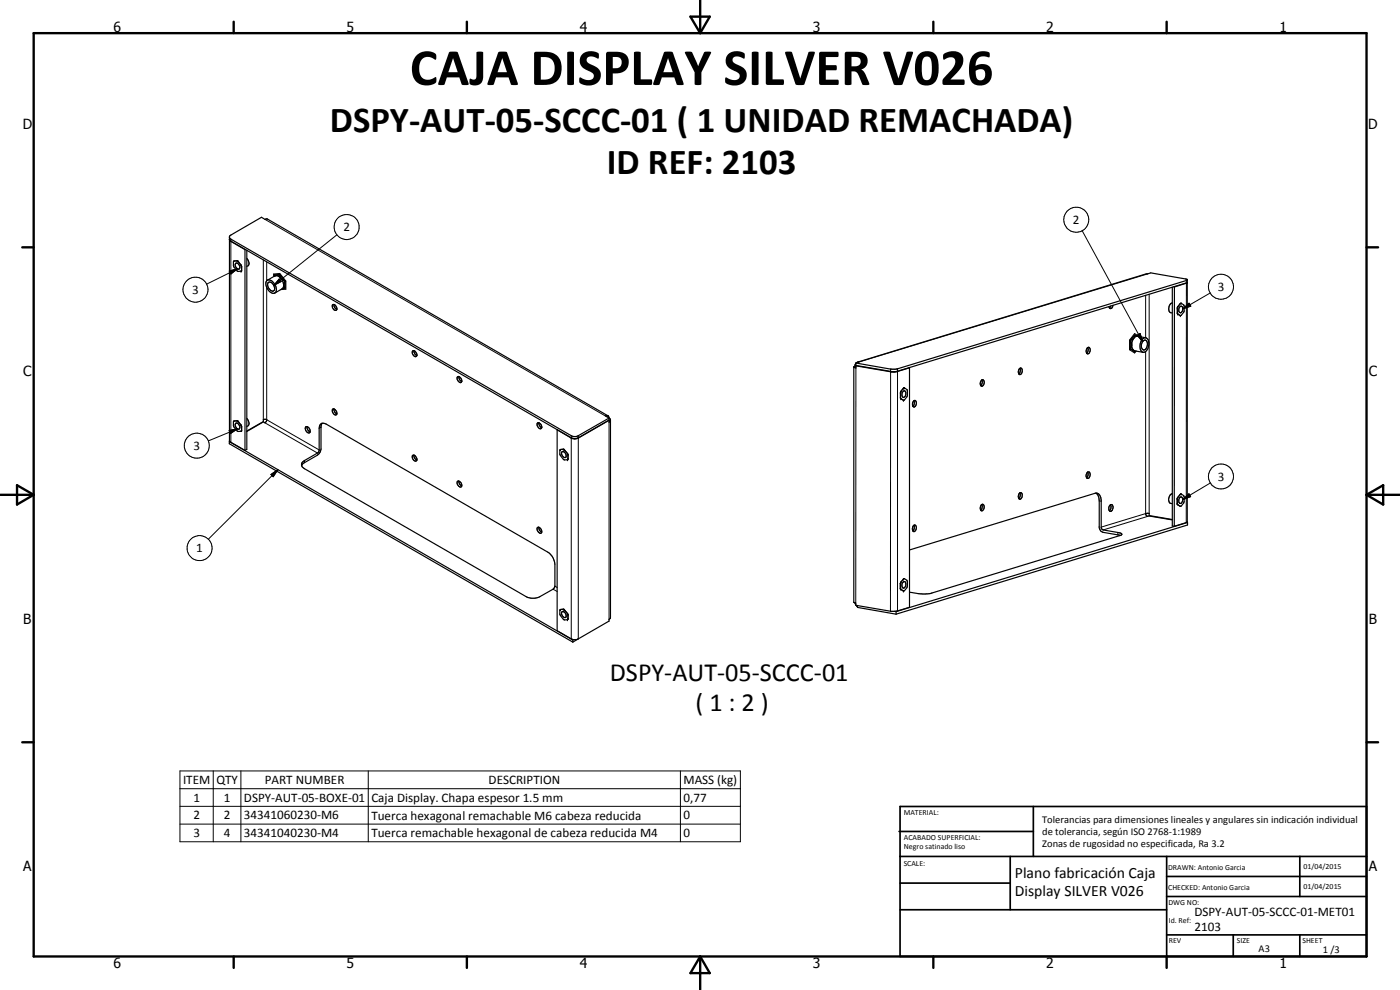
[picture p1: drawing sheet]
<svg xmlns="http://www.w3.org/2000/svg" width="420mm" height="297mm" viewBox="0 0 420 297" stroke-linecap="round" stroke-linejoin="round" font-family="sans-serif">
<g fill="none" stroke="#000" stroke-width=".35">
<path d="M68.9 71.3l.4 .5 102.4 59.1h1.6l9.5-5.5M70.2 78.3l-.1 .2a2.7 2.7 0 0 0 1.2 2.9h1M70.2 78.3h.1M70.6 79.1a.82 .82 0 0 1 1.3 .7v.8a.88 .88 0 0 1-.9-.1 .88 .88 0 0 1-.4-.8zM71.2 78.2l.2 .2M71.2 78.2l.1 .1M71.2 78.2l-1 .1M71.4 78.3v.1M71.4 78.4l.9 1.1M72.3 79.5l.2 .4M72.5 79.9l-.2 1.5M73.5 74.9l-4.2-2.5-.4-.5 .4 .4 102.1 59.1 1.1 .2 1.1-.2 9.2-5.4v-.6"/>
<path d="M73.5 74.9v60.2M73.6 74.8l-.1 .1M74.1 75.1v59.7l-.6 .3M74.1 77.5a1.92 1.92 0 0 1 .4 2.3l-.4 .1M72.5 81.2l-.2 .2M72.5 81.2h.1M80 84.2a1.49 1.49 0 0 1 2.3 .9 1.88 1.88 0 0 1 0 2.9 2.78 2.78 0 0 1-2.3-3.8zM80.3 84.1l2.2-1.3a2.57 2.57 0 0 1 2.6 3.1l-.3 .6-2.3 1.4M80.5 84.8a1.66 1.66 0 0 1 1.8 2.2 1.19 1.19 0 0 1-1.8-.9l-.2-.7zM82.4 82.5l1.6-.1 1.5 2v2.1h-.1M82.4 82.5v.1M82.4 82.5l-.2 .4"/>
<path d="M82.4 82.5l.1 .1M82.5 82.6h.1M83.8 82.4h.1M83.8 82.4l.2 .1M83.8 82.4l-1.3 .2M83.9 82.4l-1.5 .1M83.9 82.4l.1 .1M84 82.5a1.77 1.77 0 0 0 1.4 1.8M84 82.5h.1M84 82.5l1.4 1.7M85.4 86.5l-.9 .2M85.4 84.3l.1 .2"/>
<path d="M85.4 84.2l.1 .3M85.4 84.2v.1M85.5 84.5l-.1 .2a1.27 1.27 0 0 0 .1 1.7l-.1 .1M99.8 91.5a1.05 1.05 0 0 1 1.3 1.1 .62 .62 0 0 1-.7 .5 .62 .62 0 0 1-.5-.6zM100.2 91.4a1.44 1.44 0 0 0 .9 1.4M333.4 91.8l-.5 .6M334 91.6a.65 .65 0 0 1-.4 .9 .65 .65 0 0 1-.8-.5M351.8 86.1v71.7l.6 .1M351.8 90.9a1.7 1.7 0 0 0-.4 3h.4M352.2 86l.3 .1M352.5 86.1l-.1 71.8M353.3 93.9l.2 .3"/>
<path d="M353.5 92v2.2M353.5 92l-.2 .5M354.1 92.1l.3-.2a1.09 1.09 0 0 1 .6 1 1.09 1.09 0 0 1-.8 1l-.4-.5v-.7zM354.2 91.1l-.7 .9M354.2 91.1h.1M354.4 91l.8 .5 .2 .3a2.55 2.55 0 0 1-.9 2.8l-.3 .1-.7-.5M354.4 91l-.2 .1M356.3 84.9l-3.8 1.2M356.3 84l-86.9 26.7h-2.1l-10.4-1.8M356.3 84.8l-86.9 26.6-1.9 .1-10.6-1.9v-.7M123.8 105.4a.99 .99 0 0 1 1.1 .4 .99 .99 0 0 1-.1 1.2 1.34 1.34 0 0 1-1-1.6zM124.2 105.2a1.44 1.44 0 0 0 .9 1.5"/>
<path d="M137.2 113.2a1.02 1.02 0 0 1 1.2 .2 1.02 1.02 0 0 1 .2 1.1 .78 .78 0 0 1-.9 .2 .78 .78 0 0 1-.5-.8zM137.7 113l.3 1 .6 .5M256.2 110.1v70.6l.6 .3v.6l10.7 1.8 1.9-.1 3.6-1.1v-71.8M256.6 109.9l.3 .1M256.6 109.9l-.4 .2M256.9 109.8l11.2 1.8 1.3-.1 3.6-1.1M256.9 109.8v.6l-.7-.3M256.9 109l-.3 .9M257.1 109.7l-.2 .1M257.3 108.7l86.7-26.5 1.3-.3 11 1.9v72.8l-3.9 1.3M257.3 108.7l.5-.1-.9 .3M257.3 108.7l-.3 .2"/>
<path d="M270.2 119.3l.1 .2M270.2 119.4l.2 .2M270.3 119.5l.1 .1M270.4 117.4l-.2 .5M270.4 117.4l-.2 2M271 117.4l.3-.1a1.11 1.11 0 0 1 .5 1 1.11 1.11 0 0 1-.7 1 1.2 1.2 0 0 1-.1-1.9zM271.1 116.5l-.7 .9M271.2 116.4h.1M271.2 116.4l-.1 .1M271.4 116.4l.8 .5 .1 .3a2.61 2.61 0 0 1-1 2.9l-.9-.5M271.4 116.4h-.1M271.4 116.4l-.3 .1"/>
<path d="M272.7 110.4h.3M294.6 114a.69 .69 0 0 1 .8 .3 .69 .69 0 0 1-.1 .9l-.5 .7h-.2a1.17 1.17 0 0 1 0-1.9zM294.6 114a1.35 1.35 0 0 1-.3 1.7M306 110.6l.3-.2a1.01 1.01 0 0 1 .5 1.1 1.01 1.01 0 0 1-1 .8 1.49 1.49 0 0 1 .2-1.7zM306.1 110.5l.1 .6-.4 1.1M326.3 104.4l.3-.2a1.07 1.07 0 0 1 .6 1.1 1.07 1.07 0 0 1-.9 .9 1.27 1.27 0 0 1 0-1.8zM326.4 104.3a1.32 1.32 0 0 1-.3 1.7M339.2 104.5l.1 .2M339.2 104.5h.1M339.2 102.3l.4 1 .2 1.1 .3 .6M339.2 102.3v2.2M339.3 104.7l1.3 .8"/>
<path d="M339.3 104.7h.1M339.3 102.1l-.1 .2M339.3 104.7l.8 .4M340.1 105.1l.3 .1M340.4 100.6l-1.1 1.5M340.4 100.6l-.1 .8a3.2 3.2 0 0 0-.6 2.4l-.5 .7M340.4 105.3l.1 .2M340.4 105.2l2.7 .5M340.6 100.6h.1M340.7 100.6l-.2-.1-1.3 1.7v2.5l1.4 .8M340.7 100.6h-.3M340.7 100.6l.8 .3"/>
<path d="M340.9 105.3l-.3 .2M343.1 102.3a.82 .82 0 0 1 1 0 .82 .82 0 0 1 .3 1 1.53 1.53 0 0 1-1.3 1.6 1.88 1.88 0 0 1 0-2.6zM343.8 101.3l-2.6-.4-1.9 1.2M343.9 101.3a2.65 2.65 0 0 1 0 4.2l-.9 .2M343.9 101.3a2.56 2.56 0 0 0-1.7 3.5l.8 .9M68.8 132.5v.6l103.1 59.6M68.8 132.5l103.1 59.5M68.9 132.4l4.6 2.7M68.9 132.4l-.1 .1M70.2 126.3l-.1 .2a2.7 2.7 0 0 0 1.2 2.9h1M70.2 126.3h.1M70.6 127.1l.2-.1a1.04 1.04 0 0 1 1 .6 1.04 1.04 0 0 1-.2 1.2 1.38 1.38 0 0 1-1-1.7z"/>
<path d="M71.2 126.2l-1 .1M71.2 126.2l.1 .1M71.2 126.2l.2 .2M71.4 126.3v.1M71.4 126.4l.9 1.2M72.3 127.6l.2 .3M72.5 129.2v.1M72.5 129.3l-.2 .1M72.5 127.9v1.3M72.5 129.2l-.2 .2M72.5 129.2h.1M74.1 129.3l4.9-2.8 .2-.6h.8l-.5 1-.4-.3-5 2.9"/>
<path d="M74.1 125.5a1.5 1.5 0 0 1 0 2.5M91.8 128.1a1.11 1.11 0 0 1 1.1 .5 1.11 1.11 0 0 1-.2 1.3 1.33 1.33 0 0 1-.9-1.8zM92.1 128a1.57 1.57 0 0 0 .9 1.6M96.2 127.3l.4-.3 1.3 .3 66.5 38.4a4.6 4.6 0 0 1 2.1 3.6l-.1 6.9-.4 .6-3.9 2.2a4.5 4.5 0 0 1-4.3 0l-66.4-38.4a1.28 1.28 0 0 1-.9-1.2 1.28 1.28 0 0 1 .9-1.2l4.3-2.6 .1-7.1zM96.7 127l-.4 .9v6.8l-.1 .8-.9 1.1-4.2 2.3-.6 .8M99.8 122.9l.1-.2a1.07 1.07 0 0 1 1 .6 1.07 1.07 0 0 1-.1 1.2 1.28 1.28 0 0 1-1-1.6zM100.2 122.7a1.44 1.44 0 0 0 .9 1.5M123.8 136.7a1.09 1.09 0 0 1 1.3 1.3 .78 .78 0 0 1-.9 .2 .78 .78 0 0 1-.4-.7zM124.2 136.6a1.44 1.44 0 0 0 .9 1.4M161.2 127a1.01 1.01 0 0 1 1.2 .4 1.01 1.01 0 0 1-.1 1.3 1.27 1.27 0 0 1-1.1-1.7zM161.7 126.9l.2 .7 .7 .7M167.2 128.9v60.3l4.2 2.5a2.33 2.33 0 0 0 2.2 0"/>
<path d="M167.2 128.9h.1M168.6 135.6a1.06 1.06 0 0 1 1.2 .5 1.06 1.06 0 0 1-.1 1.2 1.23 1.23 0 0 1-1.1-1.7zM169.1 134.8l-1 .2a2.61 2.61 0 0 0 1.3 3l.9-.1M169.1 134.8l.3 .2M169.4 135l.9 1.1M170.3 136.1l.2 .4M170.5 137.7l-.2 .2M170.5 136.5v1.2M181.7 124.8a.68 .68 0 0 1 .8-.1 .68 .68 0 0 1 .3 .7zM182.4 124.8l-102.1-59.1-.8 .1-1-.6-9.6 5.8v61.4M182.7 126.1h.1M182.8 126.1l-9.7 5.5-1.7-.2-4.2-2.5"/>
<path d="M182.8 125.4l.4 .6v59.3l-.4 .5v.6l-9.2 5.3M182.8 126.1v.6l.4-.6M274.2 120.3a.69 .69 0 0 1 .8 .2 .69 .69 0 0 1-.1 .9 .56 .56 0 0 1-.4 .7 .56 .56 0 0 1-.7-.6l.1-.7zM274.3 120.3l.1 .7-.4 .9M137.2 144.5a1.01 1.01 0 0 1 1.2 .4 1.01 1.01 0 0 1-.1 1.2 1.27 1.27 0 0 1-1.1-1.6zM137.7 144.4a1.26 1.26 0 0 0 .9 1.4M161.2 158.4a1.02 1.02 0 0 1 1.2 .2 1.02 1.02 0 0 1 .2 1.1l-.2 .2a1.14 1.14 0 0 1-1.2-1.5zM161.7 158.2v.2a1.5 1.5 0 0 0 .9 1.3M274.2 157.6l.3-.1a1.02 1.02 0 0 1 .5 1.1 1.02 1.02 0 0 1-.9 .8 1.36 1.36 0 0 1 .1-1.8zM274.3 157.6a1.53 1.53 0 0 1-.3 1.7M294.5 151.4l.3-.1a1.02 1.02 0 0 1 .5 1.1 1.02 1.02 0 0 1-.9 .8 1.42 1.42 0 0 1 .1-1.8zM294.6 151.4l.2 .5-.5 1.2"/>
<path d="M305.8 148.1l.6-.3a1.03 1.03 0 0 1 .4 1.2 1.03 1.03 0 0 1-1 .7l-.2-.7zM306 147.9l.2 .8-.4 .9M326.2 141.9l.6-.3a1.04 1.04 0 0 1 .4 1.1 1.04 1.04 0 0 1-1 .8l-.2-.5zM326.4 141.6l.1 .9-.4 .9M328.9 148a2.62 2.62 0 0 1 1 2.3v8.1l.3 .7 .9 .6 5.1 1M333 151.7l.3-.3a.97 .97 0 0 1 .8 .8 .97 .97 0 0 1-.4 1 .51 .51 0 0 1-.6 .2 .51 .51 0 0 1-.3-.6zM333.3 151.4a1.65 1.65 0 0 1-.4 1.8M351.8 155.9l-6.9-1.2v-.6h-1.1l.2 .5 .4 .3 .4-.1 7 1.2M351.8 148.2a1.7 1.7 0 0 0-.4 2.8l.4 .1M353.3 151.1l.2 .3M353.4 151.4h.1M353.4 149.3v2.1"/>
<path d="M353.4 151.4l.8 .5M353.4 149.3h.1M353.5 149.3l-.2 .4M354.1 149.3l.4-.2a1.25 1.25 0 0 1 0 1.9h-.4l-.3-.4v-.7zM354.2 151.9h.1M354.2 148.3h.1M354.2 148.3l-.7 1M354.4 148.3l.8 .4 .2 .4a2.53 2.53 0 0 1-1.2 2.8M354.4 148.3h-.2M356.2 156.8h.2M356.4 156.8v.7l-87.5 26.8M356.4 156.8l-87.5 26.7"/>
<path d="M270.2 176.7h.1M270.4 174.7l-.2 .4M270.4 174.7l-.2 .3 .1 1.7M270.9 174.8l.6-.3a1.07 1.07 0 0 1 .3 1.1 1.07 1.07 0 0 1-.8 .8 1.3 1.3 0 0 1-.1-1.6zM271.1 173.7l-.7 1M271.3 173.7h-.2M271.4 173.6l.8 .5 .1 .4a2.61 2.61 0 0 1-1 2.8l-1-.6M271.4 173.6l-.1 .1M273 165l55.7-17a1.66 1.66 0 0 1 1.8 2v8.5l.6 .5 5.1 .9 .5 .4-.2 .3-57.4 17.5-2.9 .1-3.2-.5M168.6 183.6a1.06 1.06 0 0 1 1.2 .5 1.06 1.06 0 0 1-.1 1.2 1.2 1.2 0 0 1-1.1-1.7zM169.1 182.8l-1 .2a2.61 2.61 0 0 0 1.3 3l.9-.1M169.1 182.8l.3 .2"/>
<path d="M169.4 183l.9 1.1M170.3 184.1l.2 .4M170.5 184.5v1.2M170.5 185.7l-.2 .2M171.9 192v.7M172.1 191.9l-.2 .1M173.6 191.7l-1.7 1M256.6 180.9l.2 .6M256.9 181.6l.4 .4M257.3 181.7v.5l11.6 2.1M268.4 183.4l.5 .1M268.9 183.5v.8"/>
</g>
<g fill="none" stroke="#000" stroke-width=".3">
<path d="M69.3 71.8v.5M69.4 72.4l-.1 60.3M79 78v47.9M79.5 65.8l102.2 59M80 78.6v5.6M101.1 70.4l-18.9 15.2M324.8 69.2l18.1 33.3M68.8 81.3l2.5-.7-2 1.6zM71.3 80.6l-9.3 4.7M80 86.2v39.7l15.8 9.1M82.1 83v-.8l1.9-.2 1.8 2.3v2.5l-1.6 .1M83.8 83.7l.6 .8-2.2 1.1z"/>
<path d="M343.8 88.6v12.7M344.5 82.2l-86.7 26.4M344.9 88.3v65.8M355 92.7l1.9-1.7 .5 .9zM355.8 85h.3l-.1 71.8M356.1 84.2v.7M363.2 87.9l-8.2 4.8M256.9 110.4l-.1 70.6M256.9 110.1l-.5 .1M257.2 108.8h.1M267.3 110.7v.7M267.5 111.5h-.2l-.1 71.9"/>
<path d="M269.1 111.4l.3 .1v71.8M269.4 110.7v.7M341.3 100.6l.9-.5 .7 2.4zM342 101l-1.5-.9-1.5 1.9v2.9l1.5 1 .5-.6M343.8 105.5v48.6l-13.3 4.1M68.8 129.2l2.5-.5-2.1 1.4zM71.3 128.7l-8.8 3.6M79.5 126.9l15.8 9M91.4 138.2v.6M96.3 128.2l-.5 .3M171.4 130.7v.7M171.5 131.4l-.1 60.3"/>
<path d="M173.6 130.7v61M182.2 124.7v.4M182.8 126.7v59.1M182.8 126l.4 .3M81.3 142.4l2.1-1.5-1.4 2.1zM83.4 140.9l-20.9 20.9M329.9 150.3l.6 .1M335.5 159.8v.7M344.4 154.9l-13.3 4.1M355 149.9l1.8-1.7 .5 .8zM363.3 144.9l-8.3 5M166 176.8l1.2 .7"/>
<path d="M166.5 175.9l.7 .4M257.1 181.7v.2M54 231.3h168.2v21.3h-168.2zM54 236.6h168.2M64 231.3v21.3M72.3 231.3v21.3M110.5 231.3v21.3M204.2 231.3v21.3M54 241.9h168.2M54 247.3h168.2"/>
<circle cx="104" cy="68.1" r="3.8"/>
<circle cx="323" cy="65.9" r="3.8"/>
<circle cx="58.7" cy="86.9" r="3.7"/>
<circle cx="366.4" cy="86" r="3.7"/>
<circle cx="59" cy="133.7" r="3.8"/>
<circle cx="366.4" cy="143" r="3.8"/>
<circle cx="59.9" cy="164.5" r="3.7"/>
</g>
<g fill="#000">
<circle cx="71.2" cy="78.2" r=".18"/>
<circle cx="71.4" cy="78.4" r=".18"/>
<circle cx="72.3" cy="79.5" r=".18"/>
<circle cx="72.5" cy="79.9" r=".18"/>
<circle cx="72.3" cy="81.4" r=".18"/>
<circle cx="72.5" cy="81.2" r=".18"/>
<circle cx="82.5" cy="82.7" r=".18"/>
<circle cx="353.3" cy="93.9" r=".18"/>
<circle cx="353.3" cy="92.5" r=".18"/>
<circle cx="353.5" cy="94.2" r=".18"/>
<circle cx="353.5" cy="92" r=".18"/>
<circle cx="354.2" cy="94.7" r=".18"/>
<circle cx="354.5" cy="91" r=".18"/>
<circle cx="270.2" cy="117.9" r=".18"/>
<circle cx="270.2" cy="119.3" r=".18"/>
<circle cx="270.4" cy="119.6" r=".18"/>
<circle cx="270.4" cy="117.4" r=".18"/>
<circle cx="271.1" cy="116.5" r=".18"/>
<circle cx="271.4" cy="116.4" r=".18"/>
<circle cx="340.5" cy="105.5" r=".18"/>
<circle cx="71.2" cy="126.2" r=".18"/>
<circle cx="71.4" cy="126.4" r=".18"/>
<circle cx="72.3" cy="127.6" r=".18"/>
<circle cx="72.5" cy="129.2" r=".18"/>
<circle cx="72.5" cy="127.9" r=".18"/>
<circle cx="168.2" cy="134.9" r=".18"/>
<circle cx="169.1" cy="134.8" r=".18"/>
<circle cx="169.4" cy="135" r=".18"/>
<circle cx="170.3" cy="137.9" r=".18"/>
<circle cx="170.3" cy="136.1" r=".18"/>
<circle cx="170.5" cy="137.7" r=".18"/>
<circle cx="170.5" cy="136.5" r=".18"/>
<circle cx="271.1" cy="120.1" r=".18"/>
<circle cx="353.3" cy="151.1" r=".18"/>
<circle cx="353.3" cy="149.7" r=".18"/>
<circle cx="354.5" cy="148.2" r=".18"/>
<circle cx="270.2" cy="176.5" r=".18"/>
<circle cx="270.4" cy="176.8" r=".18"/>
<circle cx="270.4" cy="174.7" r=".18"/>
<circle cx="271.1" cy="177.3" r=".18"/>
<circle cx="271.1" cy="173.7" r=".18"/>
<circle cx="168.2" cy="182.9" r=".18"/>
<circle cx="169.1" cy="182.8" r=".18"/>
<circle cx="169.4" cy="183" r=".18"/>
<circle cx="170.3" cy="184.1" r=".18"/>
<circle cx="170.3" cy="185.9" r=".18"/>
<circle cx="170.5" cy="184.5" r=".18"/>
</g>
<g fill="none" stroke="#000" stroke-width=".71">
<path d="M10.1 9.9h400v277.1h-400zM70.1 6.5v3.4M140.1 6.5v3.4M207.2 5h5.8l-2.9 4.9zM210.1 0v9.9M280.1 6.5v3.4M350.1 6.5v3.4M6.7 74.2h3.4M410.1 74.2h3.5M.1 148.5h10M5.1 145.6l5 2.9-5 2.9zM410.1 148.5h10"/>
<path d="M410.1 148.5l5-2.9v5.8zM6.7 222.7h3.4M410.1 222.7h3.5M70.1 287v3.4M140.1 287v3.4M210.1 287v10M210.1 287l2.9 5h-5.8zM280.1 287v3.4M350.1 287v3.4"/>
</g>
<g fill="none" stroke="#000" stroke-width=".51">
<path d="M269.8 249.5h40.3M270.1 242h140v45h-140zM270.1 257h140M303.2 257v16M310.1 242v15M350.1 257v30M390.1 257v12M270.1 265h33.1M270.1 273h80M350.1 269h60M350.1 263h60M350.1 280.5h60"/>
<path d="M370.1 280.5v6.5M390.1 280.5v6.5"/>
</g>
<path d="M68.8 81.3l2.5-.7-2 1.6zM83.8 83.7l.6 .8-2.2 1.1zM355 92.7l1.9-1.7 .5 .9zM341.3 100.6l.9-.5 .7 2.4zM68.8 129.2l2.5-.5-2.1 1.4zM81.3 142.4l2.1-1.5-1.4 2.1zM355 149.9l1.8-1.7 .5 .8z" fill="#000"/>
<text font-size="15.8" x="123" y="25.5">CAJA DISPLAY SILVER V026</text>
<g font-size="11">
<text x="99" y="39.6">DSPY-AUT-05-SCCC-01 ( 1 UNIDAD REMACHADA)</text>
<text x="182.1" y="52.2">ID REF: 2103</text>
</g>
<g font-size="7.9">
<text x="183" y="204.3">DSPY-AUT-05-SCCC-01</text>
<text x="208.7" y="213.3">( 1 : 2 )</text>
</g>
<g font-size="4.7">
<text x="304.6" y="263.5">Plano fabricación Caja</text>
<text x="304.6" y="268.9">Display SILVER V026</text>
</g>
<g font-size="4.2">
<text x="34" y="9.6">6</text>
<text x="104" y="9.6">5</text>
<text x="174" y="9.6">4</text>
<text x="244" y="9.6">3</text>
<text x="314" y="9.6">2</text>
<text x="384" y="9.6">1</text>
<text x="6.8" y="38.7">D</text>
<text x="410.6" y="38.7">D</text>
<text x="7" y="112.9">C</text>
<text x="410.8" y="112.9">C</text>
<text x="7" y="187.1">B</text>
<text x="410.8" y="187.1">B</text>
<text x="7" y="261.4">A</text>
<text x="410.8" y="261.4">A</text>
<text x="34" y="290.4">6</text>
<text x="104" y="290.4">5</text>
<text x="174" y="290.4">4</text>
<text x="244" y="290.4">3</text>
<text x="314" y="290.4">2</text>
<text x="384" y="290.4">1</text>
</g>
<g font-size="3.9">
<text x="103.1" y="69.4">2</text>
<text x="322" y="67.2">2</text>
<text x="57.7" y="88.2">3</text>
<text x="365.5" y="87.3">3</text>
<text x="58.1" y="135">3</text>
<text x="365.5" y="144.3">3</text>
<text x="58.9" y="165.7">1</text>
<text x="54.9" y="235.2">ITEM</text>
<text x="64.9" y="235.2">QTY</text>
<text x="79.5" y="235.2">PART NUMBER</text>
<text x="146.6" y="235.2">DESCRIPTION</text>
<text x="205.1" y="235.3">MASS (kg)</text>
<text x="58" y="240.5">1</text>
<text x="58" y="245.9">2</text>
<text x="67.2" y="240.5">1</text>
<text x="67.2" y="245.9">2</text>
<text x="73.2" y="240.6">DSPY-AUT-05-BOXE-01</text>
<text x="73.2" y="245.9">34341060230-M6</text>
<text x="111.5" y="240.7">Caja Display. Chapa espesor 1.5 mm</text>
<text x="111.5" y="246">Tuerca hexagonal remachable M6 cabeza reducida</text>
<text x="205.1" y="240.6">0,77</text>
<text x="205.1" y="245.9">0</text>
<text x="58" y="251.2">3</text>
<text x="67.2" y="251.2">4</text>
<text x="73.2" y="251.2">34341040230-M4</text>
<text x="111.5" y="251.2">Tuerca remachable hexagonal de cabeza reducida M4</text>
<text x="205.1" y="251.2">0</text>
<text x="358.5" y="275">DSPY-AUT-05-SCCC-01-MET01</text>
<text x="358.5" y="279.4">2103</text>
</g>
<g font-size="3.1">
<text x="312.7" y="246.8">Tolerancias para dimensiones lineales y angulares sin indicación individual</text>
<text x="312.7" y="250.4">de tolerancia, según ISO 2768-1:1989</text>
<text x="312.7" y="254">Zonas de rugosidad no especificada, Ra 3.2</text>
<text x="377.7" y="285.6">A3</text>
<text x="397" y="285.9">1 /3</text>
</g>
<g font-size="2.4">
<text x="271.2" y="244.4">MATERIAL:</text>
<text x="271.3" y="252">ACABADO SUPERFICIAL:</text>
<text x="271.3" y="254.6">Negro satinado liso</text>
<text x="271.2" y="259.7">SCALE:</text>
<text x="350.6" y="260.9">DRAWN: Antonio Garcia</text>
<text x="391.2" y="260.6">01/04/2015</text>
<text x="350.6" y="267">CHECKED: Antonio Garcia</text>
<text x="391.2" y="266.7">01/04/2015</text>
<text x="350.6" y="271.4">DWG NO:</text>
<text x="350.8" y="276.9">Id. Ref:</text>
<text x="350.8" y="282.8">REV</text>
<text x="371.2" y="282.9">SIZE</text>
<text x="390.9" y="282.9">SHEET</text>
</g>
</svg>
